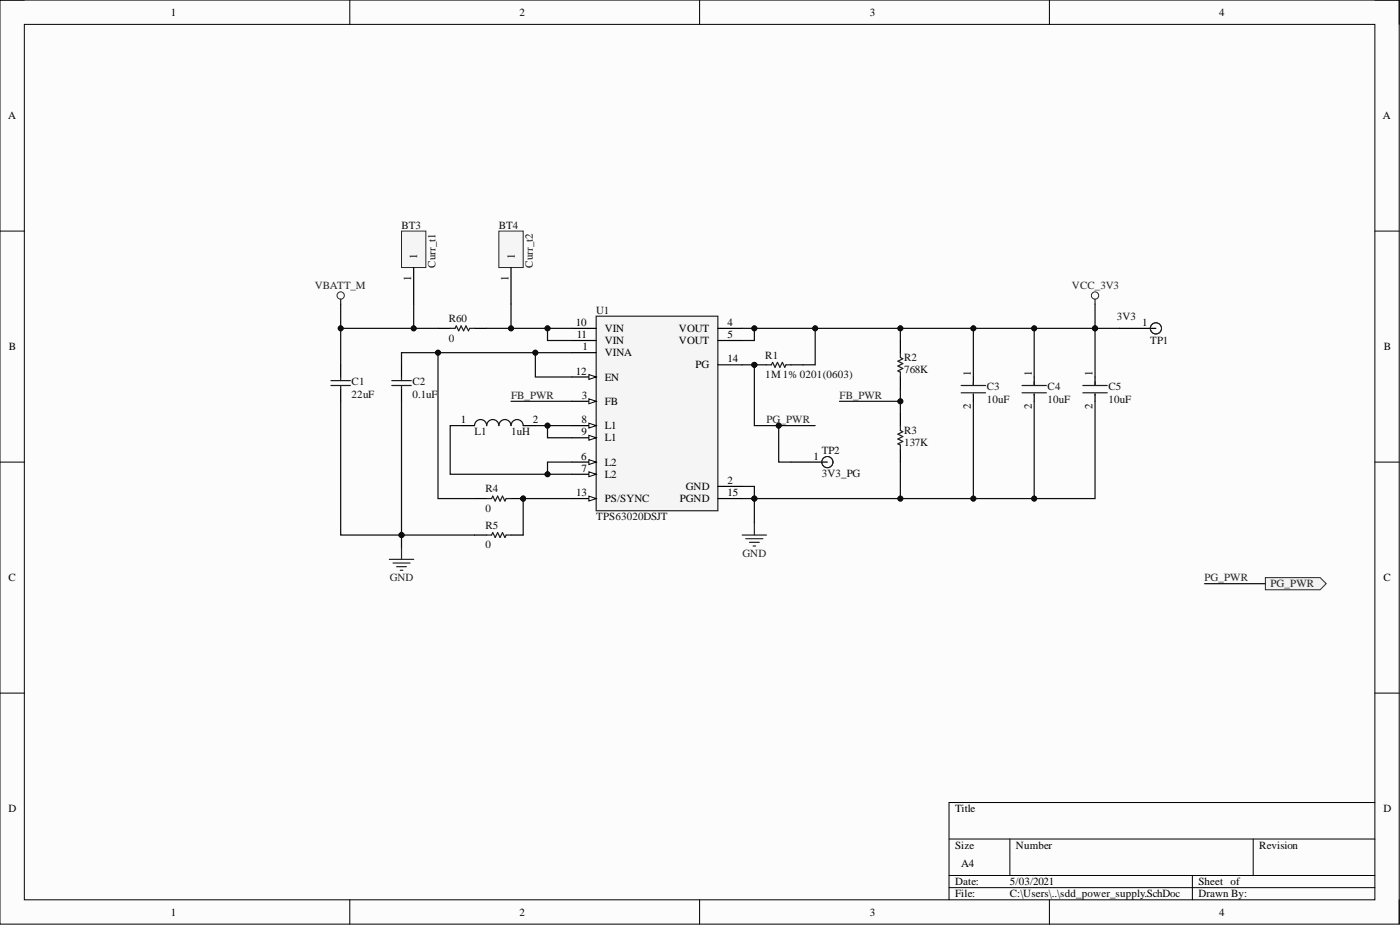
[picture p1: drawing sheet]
<svg xmlns="http://www.w3.org/2000/svg" width="292mm" height="193mm" viewBox="0 0 292 193" stroke-linecap="round" stroke-linejoin="round" font-family="sans-serif">
<path d="M0 0h291.9v192.8h-291.9z" fill-rule="evenodd" fill="#fcfcfc"/>
<path d="M0 0h291.9v192.8h-291.9z" fill="none" stroke="#000" stroke-width=".21"/>
<path d="M5.1 5.1h281.8v182.6h-281.8z" fill-rule="evenodd" fill="#fcfcfc"/>
<g fill="none" stroke="#000" stroke-width=".21">
<path d="M0 0h5.1M5.1 5.1h281.8v182.6h-281.8zM73 0v5.1M146 0v5.1M219 0v5.1M286.9 0h5v5.1M0 48.2h5.1M286.9 48.2h5M0 96.4h5.1M286.9 96.4h5M0 144.6h5.1M286.9 144.6h5"/>
<path d="M198 175h88.9M210.7 175v7.6M261.5 175v7.6M286.9 167.4h-88.9v20.3M73 187.7v5.1M146 187.7v5.1M198 182.6h88.9M198 185.2h88.9M219 187.7v5.1M248.8 182.6v5.1M291.9 187.7v5.1"/>
</g>
<path d="M124.4 66h25.4v40.5h-25.4z" fill-rule="evenodd" fill="#f5f5f5"/>
<path d="M124.4 66h25.4v40.5h-25.4z" fill="none" stroke="#262626" stroke-width=".25"/>
<path d="M119.3 68.5h5.1M119.3 71h5.1M119.3 73.6h5.1M119.3 78.6h5.1M149.8 68.5h5.1M149.8 71h5.1" fill="none" stroke="#000" stroke-width=".25"/>
<path d="M122.9 78.1l1.5 .5-1.5 .6z" fill="#fbfbfb"/>
<path d="M122.9 78.1l1.5 .5-1.5 .6z" fill="none" stroke="#000" stroke-width=".21"/>
<path d="M119.3 83.7h5.1" fill="none" stroke="#000" stroke-width=".25"/>
<path d="M122.9 83.2l1.5 .5-1.5 .5z" fill="#fbfbfb"/>
<path d="M122.9 83.2l1.5 .5-1.5 .5z" fill="none" stroke="#000" stroke-width=".21"/>
<path d="M119.3 88.8h5.1" fill="none" stroke="#000" stroke-width=".25"/>
<path d="M122.9 88.3l1.5 .5-1.5 .5z" fill="#fbfbfb"/>
<path d="M122.9 88.3l1.5 .5-1.5 .5z" fill="none" stroke="#000" stroke-width=".21"/>
<path d="M119.3 91.3h5.1" fill="none" stroke="#000" stroke-width=".25"/>
<path d="M122.9 90.8l1.5 .5-1.5 .5z" fill="#fbfbfb"/>
<path d="M122.9 90.8l1.5 .5-1.5 .5z" fill="none" stroke="#000" stroke-width=".21"/>
<path d="M119.3 96.4h5.1" fill="none" stroke="#000" stroke-width=".25"/>
<path d="M122.9 95.9l1.5 .5-1.5 .5z" fill="#fbfbfb"/>
<path d="M122.9 95.9l1.5 .5-1.5 .5z" fill="none" stroke="#000" stroke-width=".21"/>
<path d="M119.3 98.9h5.1" fill="none" stroke="#000" stroke-width=".25"/>
<path d="M122.9 98.4l1.5 .5-1.5 .5z" fill="#fbfbfb"/>
<path d="M122.9 98.4l1.5 .5-1.5 .5z" fill="none" stroke="#000" stroke-width=".21"/>
<path d="M149.8 76.1h5.1M119.3 104h5.1" fill="none" stroke="#000" stroke-width=".25"/>
<path d="M122.9 103.5l1.5 .5-1.5 .5z" fill="#fbfbfb"/>
<path d="M122.9 103.5l1.5 .5-1.5 .5z" fill="none" stroke="#000" stroke-width=".21"/>
<g fill="none" stroke="#000" stroke-width=".25">
<path d="M71.1 76.1v2.5M83.8 76.1v2.5M187.9 71v2.6M187.9 78.6v2.6M203.1 78.6v1.8M215.8 78.6v1.8M228.5 78.6v1.8M71.1 81.2v2.5M83.8 81.2v2.5M96.5 88.8h2.5M109.2 88.8h2.5M187.9 86.3v2.5"/>
<path d="M187.9 93.9v2.5M203.1 82.2v1.5M215.8 82.2v1.5M228.5 82.2v1.5M149.8 101.5h5.1M149.8 104h5.1"/>
</g>
<path d="M99 88.8a1.27 1.27 0 0 1 1.3-1.3 1.27 1.27 0 0 1 1.2 1.3 1.27 1.27 0 0 1 1.3-1.3 1.27 1.27 0 0 1 1.3 1.3 1.27 1.27 0 0 1 1.3-1.3 1.27 1.27 0 0 1 1.2 1.3 1.27 1.27 0 0 1 1.3-1.3 1.27 1.27 0 0 1 1.3 1.3" fill="none" stroke="#131313" stroke-width=".25"/>
<g fill="none" stroke="#1c1c1c" stroke-width=".25">
<path d="M69 79.4h4.1M71.1 78.6v.8M81.7 79.4h4.1M83.8 78.6v.8M187.9 73.6v1l.5 .2-1.1 .5 1.1 .6-1.1 .5 1.1 .5-1.1 .5 .6 .2v1M203.1 79.7v.7M215.8 79.7v.7M228.5 79.7v.7M69 80.4h4.1M71.1 80.4v.8M81.7 80.4h4.1M83.8 80.4v.8"/>
<path d="M187.9 88.8v1l.5 .3-1.1 .5 1.1 .5-1.1 .5 1.1 .5-1.1 .5 .6 .2v1.1M200.5 80.4h5.1M200.5 81.9h5.1M203.1 82.2v.3M213.2 80.4h5.1M213.2 81.9h5.1M215.8 82.2v.3M225.9 80.4h5.1M225.9 81.9h5.1M228.5 82.2v.3"/>
</g>
<path d="M81.2 116.7h5.1M82 117.5h3.5M82.8 118.2h2M83.5 119h.5M83.8 114.2v2.5M154.9 111.6h5M155.6 112.4h3.6M156.4 113.1h2M157.1 113.9h.5M157.4 109.1v2.5" fill="none" stroke="#262626" stroke-width=".25"/>
<circle cx="157.4" cy="76.1" r=".51" fill="#0e0e0e"/>
<circle cx="157.4" cy="76.1" r=".51" fill="none" stroke="#0e0e0e" stroke-width=".21"/>
<path d="M157.4 76.1h2.5" fill="none" stroke="#000" stroke-width=".25"/>
<circle cx="157.4" cy="76.1" r=".51" fill="#0e0e0e"/>
<circle cx="157.4" cy="76.1" r=".51" fill="none" stroke="#0e0e0e" stroke-width=".21"/>
<path d="M165 76.1h2.5" fill="none" stroke="#000" stroke-width=".25"/>
<path d="M159.9 76.1h1l.3-.5 .5 1 .5-1 .5 1 .5-1 .5 1 .3-.5h1" fill="none" stroke="#1c1c1c" stroke-width=".25"/>
<circle cx="109.2" cy="104" r=".51" fill="#0e0e0e"/>
<circle cx="109.2" cy="104" r=".51" fill="none" stroke="#0e0e0e" stroke-width=".21"/>
<path d="M106.6 104h2.6" fill="none" stroke="#000" stroke-width=".25"/>
<circle cx="109.2" cy="104" r=".51" fill="#0e0e0e"/>
<circle cx="109.2" cy="104" r=".51" fill="none" stroke="#0e0e0e" stroke-width=".21"/>
<path d="M99 104h2.5M99 111.6h2.5M106.6 111.6h2.6" fill="none" stroke="#000" stroke-width=".25"/>
<path d="M101.5 104h1.1l.2-.5 .5 1 .5-1 .5 1 .5-1 .6 1 .2-.5h1M101.5 111.6h1.1l.2-.5 .5 1 .5-1 .5 1 .5-1 .6 1 .2-.5h1" fill="none" stroke="#1c1c1c" stroke-width=".25"/>
<g fill="none" stroke="#262626" stroke-width=".21">
<circle cx="71.1" cy="61.7" r=".76"/>
<circle cx="228.5" cy="61.7" r=".76"/>
</g>
<path d="M71.1 62.4v1M228.5 62.4v1" fill="none" stroke="#262626" stroke-width=".25"/>
<path d="M264 120.5h11.4l1.3 1.3-1.3 1.2h-11.4z" fill-rule="evenodd" fill="#f0f0f0"/>
<path d="M264 120.5h11.4l1.3 1.3-1.3 1.2h-11.4z" fill="none" stroke="#262626" stroke-width=".21"/>
<path d="M165 96.4h7.6" fill="none" stroke="#000" stroke-width=".25"/>
<circle cx="172.6" cy="96.4" r="1.17" fill="none" stroke="#1c1c1c" stroke-width=".21"/>
<path d="M111.7 88.8h7.6" fill="none" stroke="#0e0e0e" stroke-width=".25"/>
<circle cx="114.2" cy="88.8" r=".51" fill="#0e0e0e"/>
<circle cx="114.2" cy="88.8" r=".51" fill="none" stroke="#0e0e0e" stroke-width=".21"/>
<path d="M114.2 88.8v2.5h5.1" fill="none" stroke="#0e0e0e" stroke-width=".25"/>
<circle cx="114.2" cy="88.8" r=".51" fill="#0e0e0e"/>
<circle cx="114.2" cy="88.8" r=".51" fill="none" stroke="#0e0e0e" stroke-width=".21"/>
<path d="M96.5 88.8h-2.6v10.1h25.4" fill="none" stroke="#0e0e0e" stroke-width=".25"/>
<circle cx="114.2" cy="98.9" r=".51" fill="#0e0e0e"/>
<circle cx="114.2" cy="98.9" r=".51" fill="none" stroke="#0e0e0e" stroke-width=".21"/>
<path d="M119.3 96.4h-5.1v2.5" fill="none" stroke="#0e0e0e" stroke-width=".25"/>
<circle cx="114.2" cy="98.9" r=".51" fill="#0e0e0e"/>
<circle cx="114.2" cy="98.9" r=".51" fill="none" stroke="#0e0e0e" stroke-width=".21"/>
<path d="M119.3 73.6h-35.5v2.5" fill="none" stroke="#0e0e0e" stroke-width=".25"/>
<circle cx="111.7" cy="73.6" r=".51" fill="#0e0e0e"/>
<circle cx="111.7" cy="73.6" r=".51" fill="none" stroke="#0e0e0e" stroke-width=".21"/>
<circle cx="91.4" cy="73.6" r=".51" fill="#0e0e0e"/>
<circle cx="91.4" cy="73.6" r=".51" fill="none" stroke="#0e0e0e" stroke-width=".21"/>
<path d="M111.7 73.6v5h7.6" fill="none" stroke="#0e0e0e" stroke-width=".25"/>
<circle cx="111.7" cy="73.6" r=".51" fill="#0e0e0e"/>
<circle cx="111.7" cy="73.6" r=".51" fill="none" stroke="#0e0e0e" stroke-width=".21"/>
<path d="M114.2 68.5v2.5h5.1" fill="none" stroke="#0e0e0e" stroke-width=".25"/>
<circle cx="114.2" cy="68.5" r=".51" fill="#0e0e0e"/>
<circle cx="114.2" cy="68.5" r=".51" fill="none" stroke="#0e0e0e" stroke-width=".21"/>
<path d="M154.9 68.5h33v2.5M106.6 83.7h12.7" fill="none" stroke="#0e0e0e" stroke-width=".25"/>
<circle cx="157.4" cy="68.5" r=".51" fill="#0e0e0e"/>
<circle cx="157.4" cy="68.5" r=".51" fill="none" stroke="#0e0e0e" stroke-width=".21"/>
<circle cx="170.1" cy="68.5" r=".51" fill="#0e0e0e"/>
<circle cx="170.1" cy="68.5" r=".51" fill="none" stroke="#0e0e0e" stroke-width=".21"/>
<circle cx="187.9" cy="68.5" r=".51" fill="#0e0e0e"/>
<circle cx="187.9" cy="68.5" r=".51" fill="none" stroke="#0e0e0e" stroke-width=".21"/>
<path d="M187.9 81.2v5.1" fill="none" stroke="#0e0e0e" stroke-width=".25"/>
<circle cx="187.9" cy="83.7" r=".51" fill="#0e0e0e"/>
<circle cx="187.9" cy="83.7" r=".51" fill="none" stroke="#0e0e0e" stroke-width=".21"/>
<path d="M154.9 101.5h2.5v7.6" fill="none" stroke="#0e0e0e" stroke-width=".25"/>
<circle cx="157.4" cy="104" r=".51" fill="#0e0e0e"/>
<circle cx="157.4" cy="104" r=".51" fill="none" stroke="#0e0e0e" stroke-width=".21"/>
<path d="M154.9 104h2.5" fill="none" stroke="#0e0e0e" stroke-width=".25"/>
<circle cx="157.4" cy="104" r=".51" fill="#0e0e0e"/>
<circle cx="157.4" cy="104" r=".51" fill="none" stroke="#0e0e0e" stroke-width=".21"/>
<path d="M187.9 96.4v7.6h-30.5" fill="none" stroke="#0e0e0e" stroke-width=".25"/>
<circle cx="187.9" cy="104" r=".51" fill="#0e0e0e"/>
<circle cx="187.9" cy="104" r=".51" fill="none" stroke="#0e0e0e" stroke-width=".21"/>
<circle cx="157.4" cy="104" r=".51" fill="#0e0e0e"/>
<circle cx="157.4" cy="104" r=".51" fill="none" stroke="#0e0e0e" stroke-width=".21"/>
<path d="M203.1 83.7v20.3h-15.2" fill="none" stroke="#0e0e0e" stroke-width=".25"/>
<circle cx="203.1" cy="104" r=".51" fill="#0e0e0e"/>
<circle cx="203.1" cy="104" r=".51" fill="none" stroke="#0e0e0e" stroke-width=".21"/>
<circle cx="187.9" cy="104" r=".51" fill="#0e0e0e"/>
<circle cx="187.9" cy="104" r=".51" fill="none" stroke="#0e0e0e" stroke-width=".21"/>
<path d="M215.8 83.7v20.3h-12.7" fill="none" stroke="#0e0e0e" stroke-width=".25"/>
<circle cx="215.8" cy="104" r=".51" fill="#0e0e0e"/>
<circle cx="215.8" cy="104" r=".51" fill="none" stroke="#0e0e0e" stroke-width=".21"/>
<circle cx="203.1" cy="104" r=".51" fill="#0e0e0e"/>
<circle cx="203.1" cy="104" r=".51" fill="none" stroke="#0e0e0e" stroke-width=".21"/>
<path d="M228.5 83.7v20.3h-12.7" fill="none" stroke="#0e0e0e" stroke-width=".25"/>
<circle cx="215.8" cy="104" r=".51" fill="#0e0e0e"/>
<circle cx="215.8" cy="104" r=".51" fill="none" stroke="#0e0e0e" stroke-width=".21"/>
<path d="M187.9 68.5h15.2v10.1" fill="none" stroke="#0e0e0e" stroke-width=".25"/>
<circle cx="187.9" cy="68.5" r=".51" fill="#0e0e0e"/>
<circle cx="187.9" cy="68.5" r=".51" fill="none" stroke="#0e0e0e" stroke-width=".21"/>
<circle cx="203.1" cy="68.5" r=".51" fill="#0e0e0e"/>
<circle cx="203.1" cy="68.5" r=".51" fill="none" stroke="#0e0e0e" stroke-width=".21"/>
<path d="M203.1 68.5h12.7v10.1" fill="none" stroke="#0e0e0e" stroke-width=".25"/>
<circle cx="203.1" cy="68.5" r=".51" fill="#0e0e0e"/>
<circle cx="203.1" cy="68.5" r=".51" fill="none" stroke="#0e0e0e" stroke-width=".21"/>
<circle cx="215.8" cy="68.5" r=".51" fill="#0e0e0e"/>
<circle cx="215.8" cy="68.5" r=".51" fill="none" stroke="#0e0e0e" stroke-width=".21"/>
<path d="M215.8 68.5h12.7v10.1" fill="none" stroke="#0e0e0e" stroke-width=".25"/>
<circle cx="215.8" cy="68.5" r=".51" fill="#0e0e0e"/>
<circle cx="215.8" cy="68.5" r=".51" fill="none" stroke="#0e0e0e" stroke-width=".21"/>
<circle cx="228.5" cy="68.5" r=".51" fill="#0e0e0e"/>
<circle cx="228.5" cy="68.5" r=".51" fill="none" stroke="#0e0e0e" stroke-width=".21"/>
<path d="M175.2 83.7h12.7" fill="none" stroke="#0e0e0e" stroke-width=".25"/>
<circle cx="187.9" cy="83.7" r=".51" fill="#0e0e0e"/>
<circle cx="187.9" cy="83.7" r=".51" fill="none" stroke="#0e0e0e" stroke-width=".21"/>
<path d="M157.4 68.5v2.5h-2.5" fill="none" stroke="#0e0e0e" stroke-width=".25"/>
<circle cx="157.4" cy="68.5" r=".51" fill="#0e0e0e"/>
<circle cx="157.4" cy="68.5" r=".51" fill="none" stroke="#0e0e0e" stroke-width=".21"/>
<path d="M170.1 68.5v7.6h-2.6" fill="none" stroke="#0e0e0e" stroke-width=".25"/>
<circle cx="170.1" cy="68.5" r=".51" fill="#0e0e0e"/>
<circle cx="170.1" cy="68.5" r=".51" fill="none" stroke="#0e0e0e" stroke-width=".21"/>
<path d="M154.9 76.1h2.5v12.7h12.7" fill="none" stroke="#0e0e0e" stroke-width=".25"/>
<circle cx="157.4" cy="76.1" r=".51" fill="#0e0e0e"/>
<circle cx="157.4" cy="76.1" r=".51" fill="none" stroke="#0e0e0e" stroke-width=".21"/>
<circle cx="162.5" cy="88.8" r=".51" fill="#0e0e0e"/>
<circle cx="162.5" cy="88.8" r=".51" fill="none" stroke="#0e0e0e" stroke-width=".21"/>
<path d="M119.3 104h-10.1v7.6" fill="none" stroke="#0e0e0e" stroke-width=".25"/>
<circle cx="109.2" cy="104" r=".51" fill="#0e0e0e"/>
<circle cx="109.2" cy="104" r=".51" fill="none" stroke="#0e0e0e" stroke-width=".21"/>
<path d="M91.4 73.6v30.4h7.6" fill="none" stroke="#0e0e0e" stroke-width=".25"/>
<circle cx="91.4" cy="73.6" r=".51" fill="#0e0e0e"/>
<circle cx="91.4" cy="73.6" r=".51" fill="none" stroke="#0e0e0e" stroke-width=".21"/>
<path d="M83.8 111.6h15.2" fill="none" stroke="#0e0e0e" stroke-width=".25"/>
<circle cx="83.8" cy="111.6" r=".51" fill="#0e0e0e"/>
<circle cx="83.8" cy="111.6" r=".51" fill="none" stroke="#0e0e0e" stroke-width=".21"/>
<path d="M228.5 63.4v5.1" fill="none" stroke="#0e0e0e" stroke-width=".25"/>
<circle cx="228.5" cy="68.5" r=".51" fill="#0e0e0e"/>
<circle cx="228.5" cy="68.5" r=".51" fill="none" stroke="#0e0e0e" stroke-width=".21"/>
<path d="M71.1 83.7v27.9h12.7M251.3 121.8h12.7" fill="none" stroke="#0e0e0e" stroke-width=".25"/>
<circle cx="83.8" cy="111.6" r=".51" fill="#0e0e0e"/>
<circle cx="83.8" cy="111.6" r=".51" fill="none" stroke="#0e0e0e" stroke-width=".21"/>
<path d="M83.8 83.7v30.5" fill="none" stroke="#0e0e0e" stroke-width=".25"/>
<circle cx="83.8" cy="111.6" r=".51" fill="#0e0e0e"/>
<circle cx="83.8" cy="111.6" r=".51" fill="none" stroke="#0e0e0e" stroke-width=".21"/>
<path d="M228.5 68.5h5" fill="none" stroke="#0e0e0e" stroke-width=".25"/>
<circle cx="228.5" cy="68.5" r=".51" fill="#0e0e0e"/>
<circle cx="228.5" cy="68.5" r=".51" fill="none" stroke="#0e0e0e" stroke-width=".21"/>
<path d="M162.5 88.8v7.6h2.5" fill="none" stroke="#0e0e0e" stroke-width=".25"/>
<circle cx="162.5" cy="88.8" r=".51" fill="#0e0e0e"/>
<circle cx="162.5" cy="88.8" r=".51" fill="none" stroke="#0e0e0e" stroke-width=".21"/>
<path d="M91.4 68.5h2.5M99 68.5h2.5M233.5 68.5h7.7" fill="none" stroke="#000" stroke-width=".25"/>
<circle cx="241.2" cy="68.5" r="1.17" fill="none" stroke="#1c1c1c" stroke-width=".21"/>
<path d="M93.9 68.5h1l.3-.5 .5 1 .5-1 .5 1 .5-1 .5 1 .3-.5h1" fill="none" stroke="#1c1c1c" stroke-width=".25"/>
<path d="M71.1 63.4v12.7" fill="none" stroke="#0e0e0e" stroke-width=".25"/>
<circle cx="71.1" cy="68.5" r=".51" fill="#0e0e0e"/>
<circle cx="71.1" cy="68.5" r=".51" fill="none" stroke="#0e0e0e" stroke-width=".21"/>
<path d="M71.1 68.5h20.3" fill="none" stroke="#0e0e0e" stroke-width=".25"/>
<circle cx="86.3" cy="68.5" r=".51" fill="#0e0e0e"/>
<circle cx="86.3" cy="68.5" r=".51" fill="none" stroke="#0e0e0e" stroke-width=".21"/>
<circle cx="71.1" cy="68.5" r=".51" fill="#0e0e0e"/>
<circle cx="71.1" cy="68.5" r=".51" fill="none" stroke="#0e0e0e" stroke-width=".21"/>
<path d="M101.5 68.5h17.8" fill="none" stroke="#0e0e0e" stroke-width=".25"/>
<circle cx="106.6" cy="68.5" r=".51" fill="#0e0e0e"/>
<circle cx="106.6" cy="68.5" r=".51" fill="none" stroke="#0e0e0e" stroke-width=".21"/>
<circle cx="114.2" cy="68.5" r=".51" fill="#0e0e0e"/>
<circle cx="114.2" cy="68.5" r=".51" fill="none" stroke="#0e0e0e" stroke-width=".21"/>
<path d="M83.8 48.2h5.1v7.6h-5.1z" fill-rule="evenodd" fill="#f5f5f5"/>
<path d="M83.8 48.2h5.1v7.6h-5.1z" fill="none" stroke="#262626" stroke-width=".21"/>
<path d="M86.3 55.8v7.6" fill="none" stroke="#000" stroke-width=".25"/>
<path d="M104.1 48.2h5.1v7.6h-5.1z" fill-rule="evenodd" fill="#f5f5f5"/>
<path d="M104.1 48.2h5.1v7.6h-5.1z" fill="none" stroke="#262626" stroke-width=".21"/>
<path d="M106.6 55.8v7.6" fill="none" stroke="#000" stroke-width=".25"/>
<path d="M86.3 63.4v5.1" fill="none" stroke="#0e0e0e" stroke-width=".25"/>
<circle cx="86.3" cy="68.5" r=".51" fill="#0e0e0e"/>
<circle cx="86.3" cy="68.5" r=".51" fill="none" stroke="#0e0e0e" stroke-width=".21"/>
<path d="M106.6 63.4v5.1" fill="none" stroke="#0e0e0e" stroke-width=".25"/>
<circle cx="106.6" cy="68.5" r=".51" fill="#0e0e0e"/>
<circle cx="106.6" cy="68.5" r=".51" fill="none" stroke="#0e0e0e" stroke-width=".21"/>
<g font-size="2.3">
<text x="35.6" y="3.3">1</text>
<text x="108.4" y="3.3">2</text>
<text x="181.5" y="3.3">3</text>
<text x="254.4" y="3.3">4</text>
<text x="1.7" y="24.9">A</text>
<text x="288.6" y="24.9">A</text>
<text x="85.8" y="58.7" transform="rotate(-90 85.8 58.7)">1</text>
<text x="87.1" y="54" transform="rotate(-90 87.1 54)">1</text>
<text x="106.1" y="58.7" transform="rotate(-90 106.1 58.7)">1</text>
<text x="107.4" y="54" transform="rotate(-90 107.4 54)">1</text>
<text x="120.2" y="68">10</text>
<text x="120.3" y="70.5">11</text>
<text x="126.2" y="69.3">VIN</text>
<text x="126.2" y="71.8">VIN</text>
<text x="141.7" y="69.3">VOUT</text>
<text x="141.7" y="71.8">VOUT</text>
<text x="151.8" y="68">4</text>
<text x="151.8" y="70.5">5</text>
<text x="238.3" y="68">1</text>
<text x="1.9" y="73.1">B</text>
<text x="121.5" y="73.1">1</text>
<text x="126.2" y="74.3">VINA</text>
<text x="145.1" y="76.9">PG</text>
<text x="151.8" y="75.6">14</text>
<text x="288.7" y="73.1">B</text>
<text x="120.2" y="78.1">12</text>
<text x="121.4" y="83.2">3</text>
<text x="126.2" y="79.4">EN</text>
<text x="202.6" y="78.4" transform="rotate(-90 202.6 78.4)">1</text>
<text x="215.3" y="78.4" transform="rotate(-90 215.3 78.4)">1</text>
<text x="228" y="78.4" transform="rotate(-90 228 78.4)">1</text>
<text x="96.1" y="88.3">1</text>
<text x="111.2" y="88.3">2</text>
<text x="121.3" y="88.3">8</text>
<text x="126.2" y="84.5">FB</text>
<text x="126.2" y="89.6">L1</text>
<text x="202.6" y="85.2" transform="rotate(-90 202.6 85.2)">2</text>
<text x="215.3" y="85.2" transform="rotate(-90 215.3 85.2)">2</text>
<text x="228" y="85.2" transform="rotate(-90 228 85.2)">2</text>
<text x="121.3" y="95.9">6</text>
<text x="121.3" y="90.8">9</text>
<text x="126.2" y="92.1">L1</text>
<text x="169.7" y="95.9">1</text>
<text x="121.3" y="98.4">7</text>
<text x="126.2" y="97.2">L2</text>
<text x="126.2" y="99.7">L2</text>
<text x="151.8" y="101">2</text>
<text x="120.2" y="103.5">13</text>
<text x="126.2" y="104.8">PS/SYNC</text>
<text x="141.8" y="104.8">PGND</text>
<text x="143.1" y="102.2">GND</text>
<text x="151.8" y="103.5">15</text>
<text x="1.8" y="121.3">C</text>
<text x="288.6" y="121.3">C</text>
<text x="1.8" y="169.5">D</text>
<text x="199.3" y="169.5">Title</text>
<text x="288.6" y="169.5">D</text>
<text x="199.3" y="177.1">Size</text>
<text x="212" y="177.1">Number</text>
<text x="262.7" y="177.1">Revision</text>
<text x="199.3" y="184.7">Date:</text>
<text x="200.5" y="180.9">A4</text>
<text x="210.7" y="184.7">5/03/2021</text>
<text x="250" y="184.7">Sheet of</text>
<text x="35.6" y="191">1</text>
<text x="108.4" y="191">2</text>
<text x="181.5" y="191">3</text>
<text x="199.3" y="187.2">File:</text>
<text x="210.7" y="187.2">C:\Users\..\sdd_power_supply.SchDoc</text>
<text x="250" y="187.2">Drawn By:</text>
<text x="254.4" y="191">4</text>
</g>
<g font-size="2.3" fill="#0e0e0e">
<text x="83.8" y="47.7">BT3</text>
<text x="104.1" y="47.7">BT4</text>
<text x="90.9" y="55.8" transform="rotate(-90 90.9 55.8)">Curr_t1</text>
<text x="111.2" y="55.8" transform="rotate(-90 111.2 55.8)">Curr_t2</text>
<text x="124.4" y="65.5">U1</text>
<text x="93.7" y="67.2">R60</text>
<text x="93.7" y="71.3">0</text>
<text x="233" y="66.8">3V3</text>
<text x="240" y="71.7">TP1</text>
<text x="159.7" y="74.8">R1</text>
<text x="188.6" y="75.3">R2</text>
<text x="188.6" y="77.9">768K</text>
<text x="73.4" y="80.4">C1</text>
<text x="73.4" y="83">22uF</text>
<text x="86.1" y="80.4">C2</text>
<text x="86.1" y="83">0.1uF</text>
<text x="159.7" y="78.9">1M 1% 0201(0603)</text>
<text x="205.9" y="81.4">C3</text>
<text x="205.9" y="84">10uF</text>
<text x="218.6" y="81.4">C4</text>
<text x="218.6" y="84">10uF</text>
<text x="231.3" y="81.4">C5</text>
<text x="231.3" y="84">10uF</text>
<text x="99" y="90.8">L1</text>
<text x="106.6" y="90.8">1uH</text>
<text x="171.4" y="94.7">TP2</text>
<text x="188.6" y="90.6">R3</text>
<text x="188.6" y="93.1">137K</text>
<text x="171.4" y="99.6">3V3_PG</text>
<text x="101.3" y="102.7">R4</text>
<text x="101.3" y="106.8">0</text>
<text x="101.3" y="110.4">R5</text>
<text x="124.4" y="108.6">TPS63020DSJT</text>
<text x="101.3" y="114.4">0</text>
</g>
<g font-size="2.3" fill="#262626">
<text x="65.7" y="60.4">VBATT_M</text>
<text x="223.6" y="60.4">VCC_3V3</text>
<text x="106.6" y="83.2">FB_PWR</text>
<text x="175.2" y="83.2">FB_PWR</text>
<text x="159.9" y="88.3">PG_PWR</text>
<text x="154.9" y="116.2">GND</text>
<text x="81.3" y="121.3">GND</text>
<text x="251.3" y="121.3">PG_PWR</text>
<text x="265.1" y="122.5">PG_PWR</text>
</g>
</svg>
